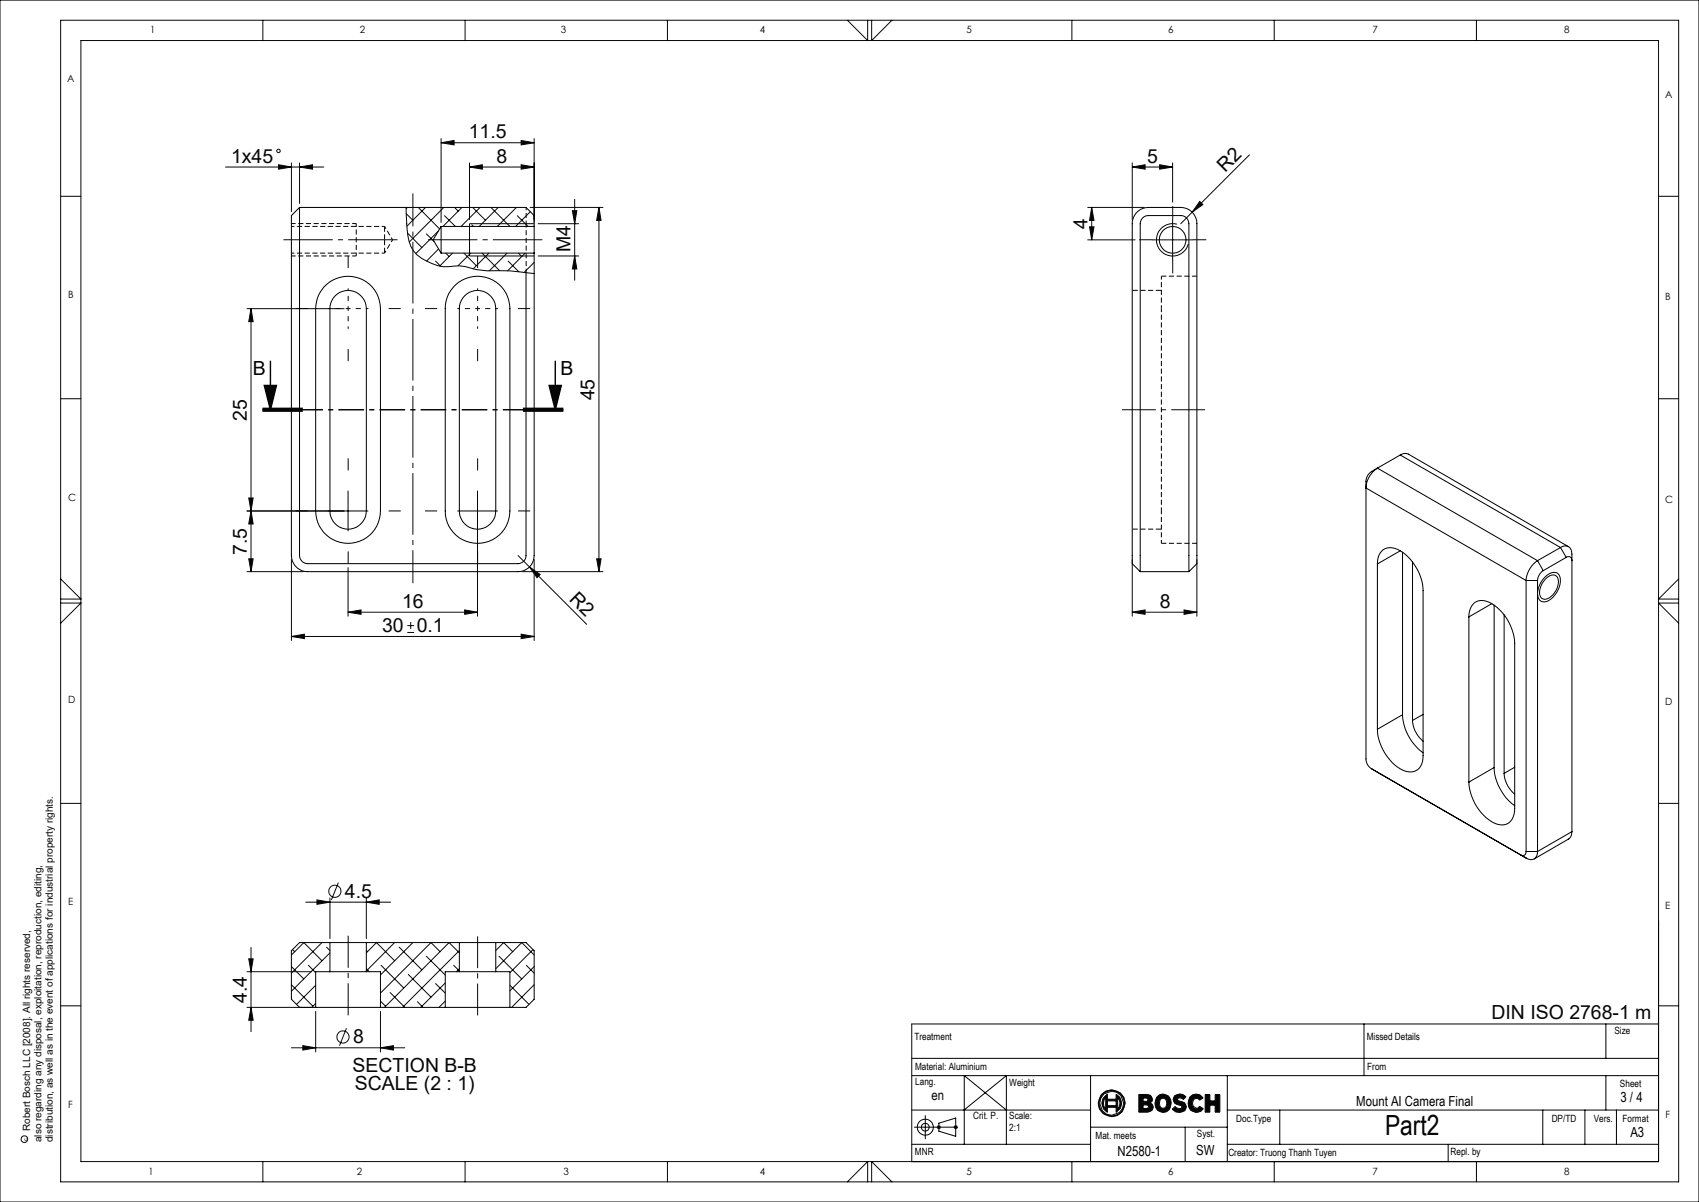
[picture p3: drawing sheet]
<svg xmlns="http://www.w3.org/2000/svg" width="420mm" height="297mm" viewBox="0 0 420 297" stroke-linecap="round" stroke-linejoin="round" font-family="sans-serif">
<path d="M95.1 59.2v-3.3M95.1 62.5v-3.3M287.1 71.7h-7.2M279.9 130.7h7.2" fill="none" stroke="#000" stroke-width=".25" stroke-dasharray="1.3 .6" stroke-dashoffset="-.1" stroke-linecap="butt"/>
<path d="M130.1 51.2v4" fill="none" stroke="#000" stroke-width=".25" stroke-dasharray="1.3 .6" stroke-dashoffset=".5" stroke-linecap="butt"/>
<path d="M130.1 55.2v12.2" fill="none" stroke="#000" stroke-width=".25" stroke-dasharray="1.3 .6" stroke-dashoffset=".3" stroke-linecap="butt"/>
<path d="M95.1 55.9h-23M97.1 59.2l-2-3.3M72.1 62.5h23M95.1 62.5l2-3.3" fill="none" stroke="#000" stroke-width=".25" stroke-dasharray="1.3 .6" stroke-dashoffset=".6" stroke-linecap="butt"/>
<g fill="none" stroke="#000" stroke-width=".25">
<path d="M15 48.5h5M74 51.3v86a2.05 2.05 0 0 0 2.1 2h52a1.99 1.99 0 0 0 1.9-2v-69.9M74 51.3l-2 2v84a4 4 0 0 0 4.1 3.9h52a3.9 3.9 0 0 0 3.9-3.9v-74.8M74 51.3h56l2 2v2.6M100.4 51.3l.1 4a10.4 10.4 0 0 0 2.6 7.7 12.6 12.6 0 0 0 7.7 2.9 11.6 11.6 0 0 1 6.9 .7l2.7 .3a43.3 43.3 0 0 1 9.6 .5M109 55.9v6.6M109 55.9h23M109 55.9l-1.9 3.4 1.9 3.2M132 55.9v6.6M410 48.5h5M80 70.9a8 8 0 0 1 8.9-2.1 8 8 0 0 1 5.2 7.5v50a8 8 0 0 1-8.1 8 8 8 0 0 1-8-8v-50a8.1 8.1 0 0 1 2-5.4zM82.9 73.1a4.5 4.5 0 0 1 4.9-1 4.5 4.5 0 0 1 2.8 4.2v50a4.5 4.5 0 0 1-4.5 4.5 4.5 4.5 0 0 1-4.5-4.5v-50a4.3 4.3 0 0 1 1.3-3.2z"/>
<path d="M109 62.5h23M112.7 70.3a8 8 0 0 1 8.6-1.3 8 8 0 0 1 4.7 7.3v50a8 8 0 0 1-7.9 8 8 8 0 0 1-8-8v-50a7.8 7.8 0 0 1 2.6-6zM114.9 73.1a4.5 4.5 0 0 1 4.9-1 4.5 4.5 0 0 1 2.8 4.2v50a4.5 4.5 0 0 1-4.5 4.5 4.5 4.5 0 0 1-4.5-4.5v-50a4.3 4.3 0 0 1 1.3-3.2zM130 67.4l2 .2M15 98.5h5M410 98.5h5M346.1 112.4l-7 4.1a2.97 2.97 0 0 0-1.4 2.5v68.5a2.85 2.85 0 0 0 1.4 2.5M346.1 112.4a1.95 1.95 0 0 1 2.1-.2l39.5 22.9M346.1 112.4l39.7 22.9M340.5 139.3a3.3 3.3 0 0 1 4.3-3.8 11.8 11.8 0 0 1 7 10.4v40.8a3.5 3.5 0 0 1-3 4 8.5 8.5 0 0 1-6.4-4.5l-.9-1.7-.6-1.8-.4-2.5M340.5 139.3v40.9M346.1 136.1l-5.6 3.2"/>
<path d="M346.7 136.5v40.1M349.2 138.9v39.1M380.1 138.5a6.5 6.5 0 0 0-2.8 4.9M380.1 138.5l-39.6-22.8a6.2 6.2 0 0 0-2.8 4.9l39.6 22.8M380.1 138.5l1.4 2.5M385.8 135.3a1.72 1.72 0 0 1 1.9-.2 1.72 1.72 0 0 1 .9 1.8v68.6M385.8 135.3l-5.7 3.2M385.8 135.3l1.4 2.4M387.2 137.7a.86 .86 0 0 1 1-.1 .86 .86 0 0 1 .4 .9M387.2 137.7l-5.7 3.3M281.9 141.2l-2-1.9v-84a4 4 0 0 1 4-4h8a4 4 0 0 1 4 4v84l-2 1.9M281.9 141.2v-85.9a1.99 1.99 0 0 1 2-2h8a1.99 1.99 0 0 1 2 2v85.9"/>
<path d="M281.9 141.2h12M363.1 152.4a3.5 3.5 0 0 1 3-4 9 9 0 0 1 6.9 5.4l1.1 2.6 .3 2.6v40.8a3.5 3.5 0 0 1-3 4 9 9 0 0 1-6.9-5.4l-1-2.6-.4-2.6M363.1 152.4v40.8M368.8 149.2l-5.7 3.2M369.4 149.5v40.1M371.8 151.9v39.2M377.3 143.4v67M377.3 143.4h2.8M380.1 143.4v67M381.5 141a3.2 3.2 0 0 0-1.4 2.4M382.3 142.8l.4-.3a1.54 1.54 0 0 1 2-.2 1.54 1.54 0 0 1 .5 1.9 4.4 4.4 0 0 1-3.3 3.9 1.8 1.8 0 0 1-1.1-2.8l.4-1.1zM346.7 176.6a12.5 12.5 0 0 0 5.1 9.4"/>
<path d="M346.7 176.6l-6.2 3.6M349.2 178a7 7 0 0 0 2.6 5.2M351.8 176.5l-2.6 1.5M15 198.5h5M339.1 190l38.2 22M339.1 190l1.4 .8M369.4 189.6a12.6 12.6 0 0 0 5 9.5M369.4 189.6l-6.3 3.6M371.8 191.1a7 7 0 0 0 2.6 5.1M374.4 189.6l-2.6 1.5M410 198.5h5M377.3 210.4a.86 .86 0 0 1-.5 .9 .86 .86 0 0 1-1-.1l1.5 .8"/>
<path d="M377.3 210.4h2.8M380.1 210.4a1.72 1.72 0 0 1-.8 1.8 1.72 1.72 0 0 1-2-.2M388.6 205.5a2.03 2.03 0 0 1-.9 1.8l-8.4 4.9M388.6 205.5l-8.5 4.9M81.6 232.9h9M81.6 232.9h-7.6l-2 2v12l2 2h4M81.6 232.9v7.2M90.6 232.9v7.2M90.6 232.9h23M113.6 232.9h9M113.6 232.9v7.2M122.6 232.9h7.4l2 2v12l-2 2h-4"/>
<path d="M122.6 232.9v7.2M410 227.5v59.5h-184.6M15 248.5h5M78 248.9h16.1M81.6 240.1h9M81.6 240.1h-3.6v8.8M90.6 240.1h3.5v8.8M94.1 248.9h16M110.1 248.9h15.9M113.6 240.1h9M113.6 240.1h-3.5v8.8M122.6 240.1h3.4v8.8"/>
<path d="M225.4 253h184.6M337.2 253v12.8M397 253v8.5M225.4 265.8h184.6M225.4 274.3h44.2M225.4 261.5h184.6M226.1 278.5h10.6M228.7 275.7v5.7M232.1 277.5l4.2-1.2v4.5l-4.2-1.3zM238.3 274.3l10.5-8.5v16.9M248.8 274.3l-10.4-8.5v16.9M269.6 265.8v21.2"/>
<path d="M269.6 278.5h33.8M293 278.5v8.5M303.4 265.8v21.2M303.4 274.3h106.6M316.4 274.3v8.4M381.4 274.3v8.4M391.8 274.3v8.4M397 265.8v8.5M399.6 274.3v8.4M225.4 282.7h44.2M303.4 282.7h106.6M358 282.7v4.3"/>
<circle cx="289.9" cy="59.3" r="3.3"/>
<circle cx="228.7" cy="278.5" r="1.98"/>
<circle cx="228.7" cy="278.5" r=".96"/>
</g>
<g fill="none" stroke="#0a0605" stroke-width=".25">
<path d="M0 0h420v297h-420zM15 5h400v287h-400zM20 10h390v277h-390zM65 5v5M115 5v5M165 5v5M209.5 5l5 5v-5M215.5 5v5l5-5M265 5v5M315 5v5M365 5v5M100.4 52.8l1.7 1.6"/>
<path d="M100.7 51.3l-.3 .3M100.8 57.6l3.5 3.6M103.4 51.3l5.3 5.3M105.2 51.3l-4.6 4.6M105.4 57.8l1.9 1.9M108.4 57.1l-5.6 5.6M109.7 51.3l-8.5 8.5M109.9 53.3l2.7 2.6M112.4 51.3l.9 .9M114.2 51.3l-4.7 4.6M116.6 55.6l.5 .3M116.8 51.3l3.2 3.1"/>
<path d="M118.7 51.3l-4.7 4.6M121.4 51.3l4.6 4.6M123.2 51.3l-4.7 4.6M127.7 51.3l-4.8 4.6M127.9 53.3l2.6 2.6M131.1 52.3l-3.6 3.6M132 55.8l-.1 .1M107.7 64.5l1.2 1.3M108.4 61.5l-3 3M110.2 62.5l.8 .9M111.9 62.5l-3.2 3.3M114.7 62.5l3.1 3.1"/>
<path d="M116.3 62.5l-3.1 3.1M119.2 62.5l4.3 4.4M120.9 62.5l-3.9 3.9M125.3 62.5l-4.3 4.4M125.6 64.5l2.7 2.7M128.2 62.5l.8 .9M129.8 62.5l-4.3 4.4M132 64.8l-2.5 2.5M15 149h5l-5 5M15 143l5 5h-5M415 149h-5l5 5M415 143l-5 5h5"/>
<path d="M72 236l3.1-3.1 4.5 4.5M72 238.8l3.1 3.1M72.3 234.6l.5 .6M76.2 238.5l1.8 1.8M79.6 232.9l-7.6 7.5M80.7 234l.9 .9M81.6 235.4l-9.6 9.5M81.6 239.9l-.2 .2M90.6 235.4l2.5-2.5 4.4 4.5M90.6 239.4l.7 .7M90.6 234.9l.2 .3M94.2 238.5l5.6 5.6"/>
<path d="M97.5 232.9l-6.9 7M98.7 234l5.6 5.6M102.1 232.9l-8 8M105.4 236.3l4.7 4.6M108.8 235.2l-2.3-2.3-12.4 12.5M112.1 238.5l1.5 1.4M113.6 235.4l-2.6-2.5-16 16M113.6 234.9l-14.1 14M113.6 239.4l-.8 .7M122.6 234.9l1.9-2 2.3 2.3M123.4 236.3l5.6 5.6M130.1 238.5l1.9 1.9"/>
<path d="M131.8 234.6l-5.8 5.7M132 236l-3-3.1-6.4 6.5M132 238.8l-6 6M72 243.3l5.4 5.3M78 243.4l-4.7 4.8M78 247.9l-.9 1M94.1 247.4l1.2 1.2M96.4 245.2l3.7 3.7M100.9 240.8l5.6 5.6M103.2 247.5l1.4 1.4M107.7 243l2.4 2.4M110.1 242.9l-6.1 6"/>
<path d="M110.1 247.4l-1.6 1.5M126 243.4l4.8 4.8M132 243.3l-5.5 5.6M225.4 253v34M410 248.5h5M231.6 278.5h1M231.7 278.2l.7 .7M232.1 278v1M232.4 278.2l-.7 .7M235.7 278.5h1M235.9 278.2l.7 .7M236.3 278v1"/>
<path d="M236.6 278.2l-.7 .7M273.3 271.1v3a2.18 2.18 0 0 1 0-3zM273.8 272h2.1v1.2h-2.1zM273.8 270.3v1.3h2.1v-1.2l.9 .7 .5 1.5-.3 1.2-1.1 1v-1.2h-2.1v1.2l-1-.7-.4-1.5 .3-1.2zM276.3 271.1a2.18 2.18 0 0 1 0 3zM281.5 270.4h2.1l.8 .2 .5 1-.1 .5-.5 .4 .5 .3 .3 .8-.3 .8-1.1 .4h-2.2zM282.6 271.3a.92 .92 0 0 1 1.2 .4 1 1 0 0 1-1.2 .4zM282.6 273l1.1 .1 .3 .3a1.15 1.15 0 0 1-1.4 .5zM285.9 271.2l.7-.7 .9-.2 1.4 .6a2.59 2.59 0 0 1-.5 3.8l-.9 .2-1.4-.5-.5-.9-.1-.9zM287.1 271.5h.8a1.51 1.51 0 0 1 0 2.3h-.8a1.58 1.58 0 0 1 0-2.3zM290.4 270.8l1.2-.5 .8 .1 .8 .6-.7 .7-.3-.3-.9-.1-.2 .5 .6 .3a1.91 1.91 0 0 1 1.6 1.4l-.4 1-1.3 .4-.9-.2-.9-.6 .7-.7 1.1 .6 .4-.1 .2-.4-.3-.3-1.5-.5-.4-1zM294.1 271.1a2.04 2.04 0 0 1 3.3 .2l-.9 .5-.2-.3-.6-.1-.6 .3-.3 .9 .2 .7 .8 .6 .4-.1 .3-.4 1 .6-.7 .6-1.1 .3-1.3-.5-.5-.9-.2-.9z"/>
<path d="M297.9 270.4h1.2v1.6h1.3v-1.6h1.2v4.4h-1.2v-1.7h-1.3v1.7h-1.2zM65 287v5M115 287v5M165 287v5M209.5 292l5-5v5M215.5 292v-5l5 5M265 287v5M315 287v5M365 287v5"/>
<circle cx="274.8" cy="272.6" r="2.97"/>
<circle cx="274.8" cy="272.6" r="3.3"/>
</g>
<path d="M287.1 68.2v8M287.1 76.2v50M287.1 126.2v8" fill="none" stroke="#000" stroke-width=".25" stroke-dasharray="1.3 .6" stroke-dashoffset=".4" stroke-linecap="butt"/>
<path d="M295.9 68.2h-8.8M287.1 134.2h8.8" fill="none" stroke="#000" stroke-width=".25" stroke-dasharray="1.3 .6" stroke-linecap="butt"/>
<path d="M271.5 272.6a3.3 3.3 0 0 0 6.7 0 3.3 3.3 0 0 0-6.7 0zM271.9 272.6a2.97 2.97 0 0 1 5.9 0 2.97 2.97 0 0 1-5.9 0zM273.2 270.8a2.52 2.52 0 0 0 .6 4v-1.2h2.1v1.2a2.51 2.51 0 0 0 1.4-2.2 2.51 2.51 0 0 0-1.4-2.2v1.2h-2.1v-1.3zM276.3 271.1l.6 1.2-.1 .8-.5 1zM273.8 272h2.1v1.2h-2.1zM273.3 271.2v2.9l-.4-.6-.1-.7v-.8zM281.5 270.4v4.4h2.3a1.16 1.16 0 0 0 1.3-.9 1.16 1.16 0 0 0-.8-1.4l.5-.3 .1-.5a1.13 1.13 0 0 0-1.3-1.3zM282.6 273h1l.3 .3v.3l-.4 .3h-.9zM282.6 271.3l1 .1 .2 .3-.1 .3-1.1 .1zM286.1 270.9a2.3 2.3 0 0 0-.4 2.8 2.3 2.3 0 0 0 2.5 1.1 2.41 2.41 0 0 0 1.3-2.4 2.41 2.41 0 0 0-1.7-2.1l-1 .1zM286.8 271.7l.9-.3 .6 .4 .1 1.1-.5 .9-.5 .1-.6-.4-.2-1.2zM290.4 270.8h-.1a1.4 1.4 0 0 0-.1 1.6 1.4 1.4 0 0 0 1.4 .7l.6 .3-.2 .5h-.7l-.8-.5-.7 .7a2.07 2.07 0 0 0 3.5-.3v-.6a2.18 2.18 0 0 0-2-1.2l-.2-.4 .2-.3h.7l.5 .4 .7-.7a2.11 2.11 0 0 0-2.8-.2zM294.3 270.9a2.3 2.3 0 0 0-.4 2.8 2.3 2.3 0 0 0 2.6 1.1l1-.8-1-.6-.6 .5-.7-.3-.4-.8 .1-.7 .3-.5 .5-.2 .5 .1 .3 .3 .9-.5-.1-.2a1.98 1.98 0 0 0-3-.2zM297.9 270.4v4.4h1.2v-1.7h1.3v1.7h1.2v-4.4h-1.2v1.6h-1.3v-1.6z" fill-rule="evenodd" fill="#0a0605"/>
<g fill="none" stroke="#0a0605" stroke-width=".25">
<path d="M109 35.3l3.3-.6v1.1zM109 34.3v20.7M109 35.3h23M128.8 34.7l3.2 .6-3.2 .5zM132 34.3v20.7M308.9 38.3l-14.2 14.1M55.7 41.3h24.3M68.9 40.7l3.1 .6-3.1 .5zM72 40.2v12.1M74 41.3l3.3-.6v1.1zM74 40.2v10.1M116.1 41.3l3.1-.6v1.1z"/>
<path d="M116.1 40.2v14.1M116.1 41.3h15.9M128.8 40.7l3.2 .6-3.2 .5zM131.1 51.3h17.9M133 55.3h10.1M141.5 52.1h1.1l-.5 3.2zM142.1 49.2v20M148.1 51.3v89.9M148.1 51.3l.5 3.2h-1.1zM268.9 59.3h11.7M268.9 51.3h14M269.3 56.1h1.1l-.5 3.2z"/>
<path d="M269.9 51.3l.5 3.2h-1.1zM269.9 51.3v8M279.9 41.3l3.2-.6v1.1zM279.9 41.3h10M279.9 40.2v14.1M284.9 59.3h10M286.7 40.7l3.2 .6-3.2 .5zM289.9 40.2v9.7M289.9 54.3v10M294.7 52.4l-2.8 2.9M296.6 49.8l.8 .7-2.7 1.9zM61.1 76.3h24"/>
<path d="M62.1 76.3l.5 3.2h-1.1zM62.1 76.3v64.9M133 63.2h10.1M142.1 63.2l.5 3.3h-1.1zM61.5 138.1h1.1l-.5 3.1zM61.5 123h1.1l-.5 3.3zM62.1 126.3l.5 3.2h-1.1zM72 138.3v20M86 121.2v10.1M91.1 126.3h-30M113.1 126.3h9.9M118 121.2v31.1"/>
<path d="M128.1 137.3l2.8 2.8M132 138.3v20M147.5 138.1h1.1l-.5 3.1zM279.9 138.3v14M295.9 138.3v14M61.1 141.2h13.9M72 157.3l3.2-.6v1.1zM72 157.3h60M86 151.3l3.3-.6v1.1zM86 140.3v12M86 151.3h32M100.7 156.3h1.7"/>
<path d="M100.7 154.6h1.7M101.5 153.7v1.7M114.9 150.7l3.1 .6-3.1 .5zM128.8 156.7l3.2 .6-3.2 .5zM129 141.2h20M130.9 140.1l2.6 1.9-.7 .7zM130.9 140.1l14.1 14.2M279.9 151.3l3.2-.6v1.1zM279.9 151.3h16M292.7 150.7l3.2 .6-3.2 .5zM83.6 218.1l-1.7 4.3M61.5 236.9h1.1l-.5 3.2z"/>
<path d="M62.1 234.1v20.8M75.6 222.9h21M78.4 222.4l3.2 .5-3.2 .5zM81.6 221.9v10M90.6 222.9l3.1-.5v1zM90.6 221.9v10M61.1 240.1h15.9M61.1 248.9h15.9M62.1 248.9l.5 3.2h-1.1zM72 258.9h28M74.9 258.4l3.1 .5-3.1 .6zM78 249.9v10"/>
<path d="M85.7 254.1l-1.8 4.3M94.1 258.9l3.2-.5v1.1zM94.1 249.9v10"/>
<circle cx="68.9" cy="37.3" r=".43"/>
<circle cx="82.8" cy="220.2" r="1.51"/>
<circle cx="84.8" cy="256.2" r="1.51"/>
<circle cx="6" cy="281.5" r=".81"/>
</g>
<path d="M132 55.3h-15.9v7.9h15.9M290.9 55.4a4 4 0 0 0-4.9 2.8 4 4 0 0 0 2.8 4.9 4 4 0 0 0 5-2.8M382 142.5a2.29 2.29 0 0 1 3.3-.5 5.1 5.1 0 0 1-1.7 5.8 1.99 1.99 0 0 1-3.2 .2 5.2 5.2 0 0 1 1.6-5.5z" fill="none" stroke="#000" stroke-width=".25"/>
<path d="M88.1 63.2v-8" fill="none" stroke="#000" stroke-width=".25" stroke-dasharray="1.3 .6" stroke-dashoffset=".5" stroke-linecap="butt"/>
<path d="M65.3 95.2h3l-1.4 6.1zM66.9 89.2v12.1M135.7 95.2h3l-1.4 6.1zM137.3 89.2v12.1M64.9 101.6h10zM64.9 101.2h10M64.9 100.9h10M129.3 101.2h10M129.3 100.9h10M129.3 101.6h10" fill="none" stroke="#000" stroke-width=".35"/>
<g fill="none" stroke="#0a0605" stroke-width=".25" stroke-dasharray="15.2 1.3 1.3 1.3" stroke-linecap="butt">
<path d="M284.9 59.2h-3.3M289.9 54.2v-3.3M294.9 59.2h3.3M76.1 76.2h-3M86.1 66.2v-3M96.1 76.2h3M108.1 76.2h-3M118.1 66.2v-3M128.1 76.2h3M289.9 64.2v3.3M86.1 86.2v3M118.1 86.2v3"/>
<path d="M86.1 116.2v-3M118.1 116.2v-3M76.1 126.2h-3M86.1 136.2v3M96.1 126.2h3M108.1 126.2h-3M118.1 136.2v3M128.1 126.2h3"/>
</g>
<path d="M88.1 55.2h-16M72.1 63.2h16" fill="none" stroke="#000" stroke-width=".25" stroke-dasharray="1.3 .6" stroke-dashoffset=".3" stroke-linecap="butt"/>
<path d="M86.1 76.2v5M86.1 76.2h5M86.1 76.2v-5M86.1 76.2h-5M118.1 76.2v5M118.1 76.2h5M118.1 76.2v-5M118.1 76.2h-5" fill="none" stroke="#0a0605" stroke-width=".25" stroke-dasharray="15.2 1.3 1.3 1.3" stroke-dashoffset="14.6" stroke-linecap="butt"/>
<path d="M139.3 101.2h-74.4" fill="none" stroke="#000" stroke-width=".35" stroke-dasharray="6.3 1.3 1.3 1.3" stroke-dashoffset="1.5" stroke-linecap="butt"/>
<path d="M98.3 59.2h-28.2M134.1 59.2h-28.3" fill="none" stroke="#0a0605" stroke-width=".25" stroke-dasharray="15.2 1.3 1.3 1.3" stroke-dashoffset="3" stroke-linecap="butt"/>
<path d="M102.1 144.1v-96.3" fill="none" stroke="#0a0605" stroke-width=".25" stroke-dasharray="15.2 1.3 1.3 1.3" stroke-dashoffset="7.1" stroke-linecap="butt"/>
<path d="M297.9 101.2h-20.5" fill="none" stroke="#0a0605" stroke-width=".25" stroke-dasharray="15.2 1.3 1.3 1.3" stroke-dashoffset="6.9" stroke-linecap="butt"/>
<path d="M86.1 231.2v19.7" fill="none" stroke="#0a0605" stroke-width=".25" stroke-dasharray="15.2 1.3 1.3 1.3" stroke-dashoffset="7.3" stroke-linecap="butt"/>
<path d="M118.1 231.4v19.5" fill="none" stroke="#0a0605" stroke-width=".25" stroke-dasharray="15.2 1.3 1.3 1.3" stroke-dashoffset="7.4" stroke-linecap="butt"/>
<path d="M135.7 95.2h3l-1.4 6.1zM65.3 95.2h3l-1.4 6.1z" fill="#000"/>
<g fill="#0a0605">
<path d="M296.6 49.8l.8 .7-2.7 1.9z"/>
<path d="M130.9 140.1l2.6 1.9-.7 .7z"/>
<path d="M128.8 40.7l3.2 .6-3.2 .5zM116.1 41.3l3.1-.6v1.1zM128.8 34.7l3.2 .6-3.2 .5zM109 35.3l3.3-.6v1.1zM286.7 40.7l3.2 .6-3.2 .5zM279.9 41.3l3.2-.6v1.1z"/>
<path d="M86 151.3l3.3-.6v1.1zM114.9 150.7l3.1 .6-3.1 .5zM68.9 40.7l3.1 .6-3.1 .5zM74 41.3l3.3-.6v1.1zM279.9 151.3l3.2-.6v1.1zM292.7 150.7l3.2 .6-3.2 .5zM74.9 258.4l3.1 .5-3.1 .6zM94.1 258.9l3.2-.5v1.1zM78.4 222.4l3.2 .5-3.2 .5zM90.6 222.9l3.1-.5v1z"/>
<path d="M72 157.3l3.2-.6v1.1zM128.8 156.7l3.2 .6-3.2 .5z"/>
<path d="M142.1 63.2l.5 3.3h-1.1zM141.5 52.1h1.1l-.5 3.2zM61.5 123h1.1l-.5 3.3zM62.1 76.3l.5 3.2h-1.1zM269.3 56.1h1.1l-.5 3.2zM269.9 51.3l.5 3.2h-1.1z"/>
<path d="M61.5 138.1h1.1l-.5 3.1zM62.1 126.3l.5 3.2h-1.1z"/>
<path d="M148.1 51.3l.5 3.2h-1.1zM147.5 138.1h1.1l-.5 3.1zM61.5 236.9h1.1l-.5 3.2zM62.1 248.9l.5 3.2h-1.1z"/>
</g>
<text font-size="6.9" x="342.4" y="280.5">Part2</text>
<g font-size="4.8" fill="#0a0605">
<text x="115.9" y="34.2">11.5</text>
<text x="57.1" y="40.2">1x45</text>
<text x="122.7" y="40.2">8</text>
<text x="283.6" y="40.2">5</text>
<text x="302.9" y="42.8" transform="rotate(-45 302.9 42.8)">R2</text>
<text x="268.8" y="56.6" transform="rotate(-90 268.8 56.6)">4</text>
<text x="141" y="62.4" transform="rotate(-90 141 62.4)">M4</text>
<text x="147" y="98.9" transform="rotate(-90 147 98.9)">45</text>
<text x="61" y="103.9" transform="rotate(-90 61 103.9)">25</text>
<text x="61" y="137.1" transform="rotate(-90 61 137.1)">7.5</text>
<text x="140.5" y="148.2" transform="rotate(45 140.5 148.2)">R2</text>
<text x="99.4" y="150.2">16</text>
<text x="286.7" y="150.2">8</text>
<text x="94.4" y="156.2">30</text>
<text x="103" y="156.2">0.1</text>
<text x="85.3" y="221.8">4.5</text>
<text x="61" y="247.8" transform="rotate(-90 61 247.8)">4.4</text>
<text x="368.7" y="251.8">DIN ISO 2768-1 m</text>
<text x="87.3" y="257.8">8</text>
<text x="87.2" y="264.8">SECTION B-B</text>
<text x="87.7" y="269.3">SCALE (2 : 1)</text>
</g>
<g font-size="4.8">
<text x="62.5" y="92.6">B</text>
<text x="138.5" y="92.6">B</text>
</g>
<text font-size="3.4" fill="#0a0605" x="230.2" y="271.7">en</text>
<g font-size="3.4">
<text x="335.3" y="273.3">Mount AI Camera Final</text>
<text x="400.6" y="272.4">3 / 4</text>
<text x="403" y="280.9">A3</text>
<text x="276.3" y="285.6">N2580-1</text>
<text x="295.7" y="285.3">SW</text>
</g>
<g font-size="2.5">
<text x="37.1" y="8.2">1</text>
<text x="88.9" y="8.2">2</text>
<text x="138.6" y="8.2">3</text>
<text x="187.8" y="8.2">4</text>
<text x="238.9" y="8.2">5</text>
<text x="288.8" y="8.2">6</text>
<text x="339.2" y="8.2">7</text>
<text x="386.7" y="8.2">8</text>
<text x="16.6" y="20.2">A</text>
<text x="411.7" y="24.2">A</text>
<text x="16.8" y="73.7">B</text>
<text x="411.7" y="74.2">B</text>
<text x="16.8" y="123.7">C</text>
<text x="411.7" y="124.2">C</text>
<text x="16.8" y="173.7">D</text>
<text x="411.7" y="174.2">D</text>
<text x="16.8" y="223.7">E</text>
<text x="411.7" y="224.7">E</text>
<text x="226.1" y="256.9">Treatment</text>
<text x="337.9" y="256.9">Missed Details</text>
<text x="399.1" y="255.4">Size</text>
<text x="226.2" y="264.4">Material: Aluminium</text>
<text x="226.3" y="268.2">Lang.</text>
<text x="249.5" y="268.3">Weight</text>
<text x="338" y="264.5">From</text>
<text x="400.5" y="268.6">Sheet</text>
<text x="16.8" y="273.7">F</text>
<text x="240.6" y="276.5">Crit. P.</text>
<text x="249.5" y="276.6">Scale:</text>
<text x="249.5" y="279.4">2:1</text>
<text x="270.8" y="281.3">Mat. meets</text>
<text x="295.9" y="281">Syst.</text>
<text x="305.6" y="277.1">Doc.Type</text>
<text x="383.6" y="277.1">DP/TD</text>
<text x="394" y="277.1">Vers.</text>
<text x="401.1" y="277.2">Format</text>
<text x="411.7" y="276.2">F</text>
<text x="226.2" y="285.5">MNR</text>
<text x="303.7" y="285.5">Creator: Truong Thanh Tuyen</text>
<text x="358.6" y="285.5">Repl. by</text>
<text x="36.7" y="290.2">1</text>
<text x="88.2" y="290.2">2</text>
<text x="139.3" y="290.2">3</text>
<text x="187.8" y="290.2">4</text>
<text x="238.9" y="290.2">5</text>
<text x="288.8" y="290.2">6</text>
<text x="339.2" y="290.2">7</text>
<text x="386.7" y="290.2">8</text>
</g>
<g font-size="2.5" fill="#0a0605">
<text x="7.4" y="279.5" transform="rotate(-90 7.4 279.5)">Robert Bosch LLC [2008]. All rights reserved,</text>
<text x="10.2" y="282.2" transform="rotate(-90 10.2 282.2)">also regarding any disposal, exploitation, reproduction, editing,</text>
<text x="13" y="282.2" transform="rotate(-90 13 282.2)">distribution, as well as in the event of applications for industrial property rights.</text>
</g>
<text font-size="1.4" fill="#0a0605" x="6.8" y="281.8" transform="rotate(-90 6.8 281.8)">c</text>
</svg>
